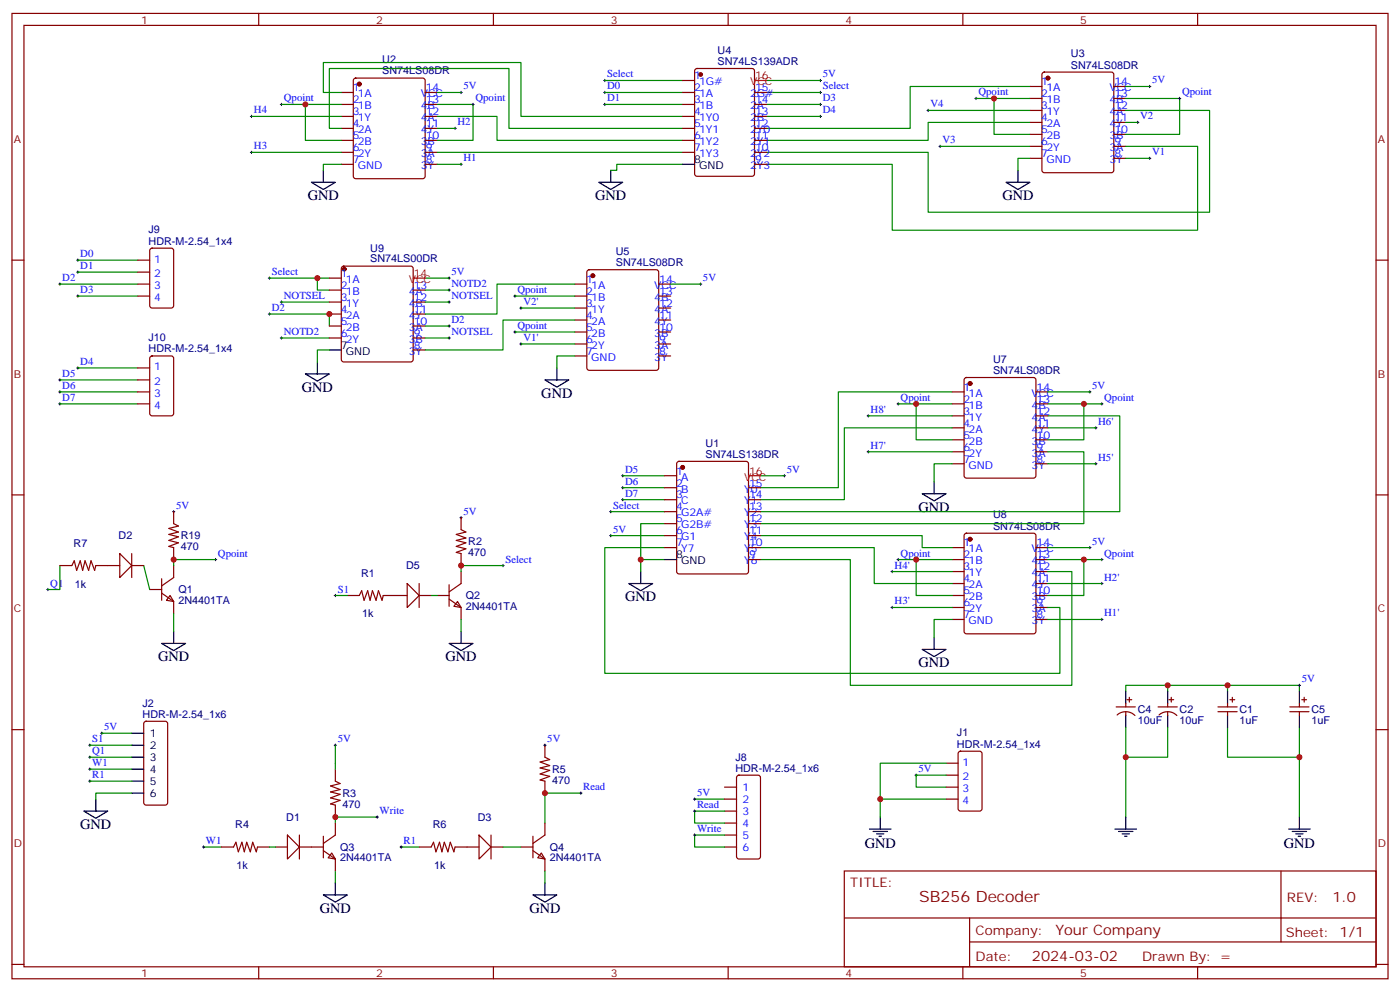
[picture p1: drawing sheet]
<svg xmlns="http://www.w3.org/2000/svg" width="412mm" height="292mm" viewBox="0 0 412 292" stroke-linecap="round" stroke-linejoin="round" font-family="sans-serif">
<g fill="none" stroke="#870000" stroke-width=".35">
<path d="M3.5 4h405.4v284.3h-405.4zM7.1 7.5h398.2v277.3h-398.2zM76.2 4v3.5M145.3 4v3.5M214.5 4v3.5M283.6 4v3.5M352.8 4v3.5M100.5 27.2h3.6M100.5 30.8h3.6M100.5 34.3h3.6M100.5 37.8h3.6M104.3 23.2l.5-.2h19.7l.5 .2 .2 .5v28.2l-.2 .5-.5 .2h-19.7l-.5-.2-.2-.5v-28.2z"/>
<path d="M125.2 27.2h3.6M125.2 30.8h3.6M125.2 34.3h3.6M125.2 37.8h3.6M201.1 27.2h3.5M201.1 30.8h3.5M201.1 34.3h3.5M201.1 37.8h3.5M201.1 23.7h3.5M204.8 20.4l.5-.2h16.2l.7 .4v30.6l-.4 .7h-16.5l-.6-.4-.1-30.6zM222.2 27.2h3.6M222.2 30.8h3.6"/>
<path d="M222.2 34.3h3.6M222.2 37.8h3.6M303.4 25.5h3.5M303.4 29h3.5M303.4 32.5h3.5M303.4 36.1h3.5M303.4 39.6h3.5M307.2 21.4l.4-.2h19.8l.5 .2 .2 .5v28.3l-.3 .5-.4 .2h-19.8l-.5-.3-.2-.4v-28.3zM328.1 25.5h3.5M328.1 29h3.5M328.1 32.5h3.5M328.1 36.1h3.5"/>
<path d="M328.1 39.6h3.5M100.5 41.3h3.6M100.5 44.9h3.6M100.5 48.4h3.6M125.2 41.3h3.6M125.2 44.9h3.6M125.2 48.4h3.6M201.1 41.3h3.5M201.1 44.9h3.5M222.2 41.3h3.6M222.2 44.9h3.6M222.2 48.4h3.6"/>
<path d="M303.4 43.1h3.5M303.4 46.6h3.5M328.1 43.1h3.5M328.1 46.6h3.5M3.5 76.6h3.6M40.6 76.6h3.5M44.3 73.3l.5-.2h5.6l.7 .4 .1 16.5-.5 .7h-5.9l-.6-.4-.1-16.5zM100.8 78.6l.4-.2h19.8l.5 .2 .2 .5v26.8l-.2 .5-.5 .2h-19.8l-.5-.2-.2-.5v-26.8zM173.1 79.7l.5-.3h19.7l.5 .3 .2 .5v28.2l-.2 .5-.5 .2h-19.7l-.5-.3-.2-.4v-28.2zM405.3 76.6h3.6M40.6 83.7h3.5M40.6 87.2h3.5"/>
<path d="M40.6 80.2h3.5M97 81.9h3.5M97 85.4h3.5M97 89h3.5M97 92.5h3.5M97 96h3.5M97 99.6h3.5M121.7 85.4h3.5M121.7 89h3.5M121.7 92.5h3.5M121.7 96h3.5M121.7 99.6h3.5"/>
<path d="M169.3 83.7h3.6M169.3 87.2h3.6M169.3 90.7h3.6M169.3 94.3h3.6M169.3 97.8h3.6M194 83.7h3.6M194 87.2h3.6M194 90.7h3.6M194 94.3h3.6M194 97.8h3.6M40.6 115.4h3.5M40.6 119h3.5"/>
<path d="M40.6 108.4h3.5M40.6 111.9h3.5M44.3 105.1l.5-.3h5.6l.7 .5 .1 16.5-.5 .6-5.9 .1-.6-.5-.1-16.4zM121.7 103.1h3.5M169.3 101.3h3.6M169.3 104.8h3.6M194 101.3h3.6M194 104.8h3.6M280.5 115.4h3.5M280.5 119h3.5M284.2 111.4l.5-.2h19.7l.5 .2 .3 .5v28.2l-.3 .5-.5 .2h-19.7l-.5-.2-.2-.5v-28.2zM305.2 115.4h3.5"/>
<path d="M305.2 119h3.5M199.6 136.1l.4-.2h19.8l.6 .4 .1 32-.5 .7-20 .1-.6-.5-.1-32zM280.5 122.5h3.5M280.5 126h3.5M280.5 129.5h3.5M280.5 133.1h3.5M280.5 136.6h3.5M305.2 122.5h3.5M305.2 126h3.5M305.2 129.5h3.5M305.2 133.1h3.5M305.2 136.6h3.5"/>
<path d="M3.5 145.8h3.6M51.2 150.7v3.5l1.4 .7-2.9 .7 2.9 1.1-2.9 .7 2.9 .7-2.9 1.1 2.9 .7-2.9 1 1.5 .4v3.5M135.8 152.5v3.5l1.4 .7-2.8 .7 2.8 1.1-2.8 .7 2.8 .7-2.8 1 2.8 .7-2.8 1.1 1.4 .4v3.5M195.8 140.1h3.5M195.8 143.7h3.5M195.8 147.2h3.5M195.8 150.7h3.5M195.8 154.2h3.5M195.8 157.8h3.5M220.5 143.7h3.5M220.5 147.2h3.5M220.5 150.7h3.5"/>
<path d="M220.5 154.2h3.5M220.5 157.8h3.5M284.2 157.3l.5-.2h19.7l.5 .2 .3 .5v28.2l-.3 .5-.5 .2h-19.7l-.5-.2-.2-.5v-28.2zM405.3 145.8h3.6M17.6 166.6h3.6l.7-1.4 .7 2.8 1-2.8 .7 2.8 .7-2.8 1.1 2.8 .7-2.8 1.1 2.8 .3-1.4h7.1M35.3 163.1l3.5 3.5-3.5 3.5zM38.8 166.6h3.5M38.8 163.1v7M44.1 173.6h3.5M47.6 174.7l3.6 2.5v3.5M47.6 170.5v6.3M50.1 175.4l1.1 1.8-2.2-.4z"/>
<path d="M51.2 166.6v3.5l-3.6 2.5M102.3 175.4h3.5l.7-1.4 .7 2.8 1.1-2.8 .7 2.8 .7-2.8 1.1 2.8 .7-2.8 1 2.8 .4-1.4h7M119.9 171.9l3.6 3.5-3.6 3.5zM123.5 175.4h3.5M123.5 171.9v7M128.8 175.4h3.5M132.3 176.5l3.5 2.4v3.6M132.3 172.2v6.4M134.8 177.2l1 1.7-2.1-.3zM135.8 168.3v3.6l-3.5 2.4M195.8 161.3h3.5M220.5 161.3h3.5"/>
<path d="M220.5 164.8h3.5M280.5 161.3h3.5M280.5 164.8h3.5M280.5 168.3h3.5M280.5 171.9h3.5M280.5 175.4h3.5M280.5 178.9h3.5M305.2 161.3h3.5M305.2 164.8h3.5M305.2 168.3h3.5M305.2 171.9h3.5M305.2 175.4h3.5"/>
<path d="M305.2 178.9h3.5M280.5 182.5h3.5M305.2 182.5h3.5M3.5 214.9h3.6M42.6 212.6l.4-.2h5.7l.6 .5 .1 23.5-.5 .7h-5.9l-.6-.4-.1-23.6zM160.5 219.5v3.5l1.4 .7-2.8 .7 2.8 1.1-2.8 .7 2.8 .7-2.8 1.1 2.8 .7-2.8 1 1.4 .4v3.5M328.8 208.2h5.6M329.1 210.6a3.8 3.8 0 0 1 5.2 .2M331.6 207.2v1M331.6 209.6v1.1M332 206.1h1.4M332.7 205.4v1.4"/>
<path d="M341.1 208.2h5.7M341.4 210.6a3.8 3.8 0 0 1 5.3 .2M344 207.2v1M344 209.6v1.1M344.3 206.1h1.4M345 205.4v1.4M358.8 208.2h5.6M358.8 209.6h5.6M361.6 207.2v1M361.6 209.6v1.1M362.3 206.1h1.4M363 205.4v1.4"/>
<path d="M379.9 208.2h5.7M379.9 209.6h5.7M382.8 207.2v1M382.8 209.6v1.1M383.5 206.1h1.4M384.2 205.4v1.4M405.3 214.9h3.6M98.8 226.6v3.5l1.4 .7-2.8 .7 2.8 1.1-2.8 .7 2.8 .7-2.8 1 2.8 .7-2.8 1.1 1.4 .3v3.6M213.4 231.8h3.6M213.4 235.4h3.6M213.4 238.9h3.6M217.2 228.5l.5-.2h5.6l.7 .4v23.6l-.4 .7h-5.9l-.7-.4v-23.6z"/>
<path d="M278.7 224.8h3.5M278.7 228.3h3.5M278.7 231.8h3.5M278.7 235.4h3.5M282.5 221.5l.4-.2h5.7l.6 .4 .1 16.5-.5 .6-5.9 .1-.6-.5-.1-16.4zM65.3 249.5h3.5l.7-1.4 .7 2.8 1.1-2.8 .7 2.8 .7-2.8 1 2.8 .7-2.8 1.1 2.8 .3-1.4h3.6M81.1 249.5h3.6M84.7 246l3.5 3.5-3.5 3.5zM88.2 249.5h7M88.2 246v7M95.2 250.5l3.6 2.5v3.5M95.2 246.3v6.4"/>
<path d="M97.7 251.2l1.1 1.8-2.1-.3zM98.8 242.4v3.6l-3.6 2.4M123.5 249.5h3.5l.7-1.4 .7 2.8 1.1-2.8 .7 2.8 .7-2.8 1 2.8 .7-2.8 1.1 2.8 .4-1.4h7M141.1 246l3.5 3.5-3.5 3.5zM144.6 249.5h3.6M144.6 246v7M153.5 249.5h3.5M157 250.5l3.5 2.5v3.5M157 246.3v6.4M159.5 251.2l1 1.8-2.1-.3zM160.5 242.4v3.6l-3.5 2.4M213.4 249.5h3.6"/>
<path d="M213.4 242.4h3.6M213.4 246h3.6M248.7 256.5h156.6v28.3h-156.6zM377.3 256.6v20.8M248.7 270.4h156.5M285.6 277.4h119.6M285.6 270.4v14.1M3.5 284.1h3.6M76.2 284.8v3.5M145.3 284.8v3.5M214.5 284.8v3.5M283.6 284.8v3.5"/>
<path d="M352.8 284.8v3.5M405.3 284.1h3.6"/>
</g>
<g fill="#870000" stroke="#870000" stroke-width=".35">
<circle cx="105.8" cy="24.8" r=".53"/>
<circle cx="308.7" cy="23" r=".53"/>
<circle cx="174.6" cy="81.2" r=".53"/>
<circle cx="285.7" cy="113" r=".53"/>
<circle cx="285.7" cy="158.8" r=".53"/>
<circle cx="101.4" cy="79.3" r=".53"/>
<circle cx="206.4" cy="21.9" r=".53"/>
<circle cx="201.1" cy="137.7" r=".53"/>
</g>
<g fill="none" stroke="#000" stroke-width=".29">
<path d="M73.7 34.3h.7M74.1 33.9v.7M82.5 30.8h.8M82.9 30.4v.7M133.7 37.8h.7M134.1 37.5v.7M135.5 27.2h.7M135.8 26.9v.7M139 30.8h.7M139.3 30.4v.7M177.8 23.7h.7M177.8 27.2h.7"/>
<path d="M177.8 30.8h.7M178.2 23.4v.7M178.2 26.9v.7M178.2 30.4v.7M241.3 23.7h.7M241.3 27.2h.7M241.3 30.8h.7M241.3 34.3h.7M241.7 23.4v.7M241.7 26.9v.7M241.7 30.4v.7M241.7 33.9v.7"/>
<path d="M273 32.5h.8M273.4 32.2v.7M287.2 29h.7M287.5 28.6v.8M334.8 36.1h.7M335.1 35.7v.7M338.3 25.5h.7M338.7 25.1v.7M347.1 29h.7M347.5 28.6v.8M73.7 44.9h.7M74.1 44.5v.7"/>
<path d="M135.5 48.4h.7M135.8 48v.8M276.6 43.1h.7M276.9 42.8v.7M338.3 46.6h.7M338.7 46.3v.7M22.6 76.6h.7M22.9 76.3v.7M22.9 79.8v.7M17.3 83.7h.7M17.6 83.3v.7M22.6 80.2h.7"/>
<path d="M22.6 87.2h.7M22.9 86.9v.7M79 92.5h.7M79 81.9h.7M79.4 81.6v.7M79.4 92.1v.8M82.5 99.6h.8M82.5 89h.8M82.9 88.6v.7M82.9 99.2v.7M131.9 81.9h.7M131.9 99.6h.7"/>
<path d="M131.9 85.4h.7M131.9 96h.7M131.9 89h.7M132.3 81.6v.7M132.3 85.1v.7M132.3 88.6v.7M132.3 95.7v.7M132.3 99.2v.7M151.3 87.2h.7M151.3 97.8h.7M151.7 86.9v.7M151.7 97.4v.7"/>
<path d="M153.1 90.7h.7M153.5 90.4v.7M206 83.7h.7M206.4 83.3v.7M17.3 111.9h.7M17.3 115.4h.7M17.3 119h.7M17.6 111.5v.8M17.6 115.1v.7M17.6 118.6v.7M22.6 108.4h.7M22.9 108v.7"/>
<path d="M153.1 101.3h.7M153.5 101v.7M264.2 119h.7M264.6 118.6v.7M320.7 115.4h.7M321 115.1v.7M324.2 119h.7M324.6 118.6v.7M183.4 139.8v.7M231.1 139.8v.7M255.4 122.5h.7M255.4 133.1h.7"/>
<path d="M255.8 122.1v.7M255.8 132.7v.7M322.4 126h.7M322.4 136.6h.7M322.8 125.7v.7M322.8 136.2v.7M50.8 150.7h.7M51.2 150.4v.7M135.5 152.5h.7M135.8 152.1v.7M179.6 150.7h.7M179.6 157.8h.7"/>
<path d="M179.9 150.4v.7M179.9 157.4v.7M183.1 140.1h.7M183.1 143.7h.7M183.1 147.2h.7M183.4 143.3v.7M183.4 146.8v.7M230.7 140.1h.7M13.8 173.6h.7M14.1 173.3v.7M63.1 164.8h.8M63.5 164.5v.7"/>
<path d="M98.4 175.4h.7M98.8 175v.8M147.8 166.6h.7M148.2 166.2v.7M262.5 168.3h.7M262.5 178.9h.7M262.8 168v.7M262.8 178.6v.7M264.2 164.8h.7M264.6 164.5v.7M320.7 161.3h.7M321 160.9v.7"/>
<path d="M324.2 164.8h.7M324.2 171.9h.7M324.6 164.5v.7M324.6 171.5v.7M324.2 182.5h.7M324.6 182.1v.7M26.1 219.5h.7M26.5 219.1v.8M29.6 216h.7M30 215.6v.7M98.4 219.5h.7M98.8 219.1v.8"/>
<path d="M160.2 219.5h.7M160.5 219.1v.8M382.4 201.9h.7M382.8 201.5v.7M26.1 223h.7M26.1 226.6h.7M26.1 230.1h.7M26.5 222.7v.7M26.5 226.2v.7M26.5 229.7v.7M170.7 233.6h.7M171.1 233.3v.7"/>
<path d="M204.3 235.4h.7M204.3 238.9h.7M204.6 235v.7M204.6 238.5v.8M269.5 228.3h.7M269.9 228v.7M59.6 249.5h.7M60 249.1v.7M110.8 240.7h.7M111.1 240.3v.7M117.8 249.5h.7M118.2 249.1v.7"/>
<path d="M204.3 246h.7M204.6 245.6v.7"/>
</g>
<g fill="none" stroke="#008700" stroke-width=".35">
<path d="M74.1 34.3h26.4M82.9 30.8h17.6M90 30.8v10.5h10.5M100.5 27.2h-5.3v-8.8h58.3v15.9h47.6M100.5 37.8h-3.5v-17.6h52.9v17.6h51.2M128.8 30.8h10.5v10.5h-10.5M128.8 34.3h17.6v7h54.7M128.8 27.2h7M128.8 37.8h5.3M178.2 23.7h22.9M178.2 27.2h22.9M178.2 30.8h22.9"/>
<path d="M225.8 23.7h15.9M225.8 27.2h15.9M225.8 30.8h15.9M225.8 34.3h15.9M273.4 32.5h30M287.5 29h15.9M292.8 29v10.6h10.6M303.4 25.5h-35.3v12.3h-42.3M303.4 36.1h-30v5.2h-47.6M331.6 29h15.9v10.6h-15.9M331.6 32.5h24.7v30h-82.9v-17.6h-47.6M331.6 25.5h7.1"/>
<path d="M331.6 36.1h3.5M74.1 44.9h26.4M100.5 48.4h-5.3v1.8M128.8 44.9h72.3M128.8 48.4h7M201.1 48.4h-19.4v1.8h-1.8M276.9 43.1h26.5M303.4 46.6h-3.5v3.6M331.6 43.1h21.2v24.7h-90v-19.4h-37M331.6 46.6h7.1M22.9 76.6h17.7M17.6 83.7h23"/>
<path d="M22.9 87.2h17.7M22.9 80.2h17.7M79.4 92.5h17.6v3.5M79.4 81.9h14.1M82.9 89h14.1M82.9 99.6h14.1M97 81.9h-3.5v3.5h3.5M125.2 81.9h7.1M125.2 89h7.1M125.2 99.6h7.1M125.2 96h7.1M125.2 85.4h7.1"/>
<path d="M151.7 87.2h17.6M151.7 97.8h17.6M153.5 90.7h15.8M169.3 83.7h-22.9v8.8h-21.2M169.3 94.3h-21.1v8.8h-23M197.6 83.7h8.8M17.6 115.4h23M17.6 119h23M17.6 111.9h23M22.9 108.4h17.7M97 103.1h-3.5v3.5M153.5 101.3h15.8"/>
<path d="M169.3 104.8h-5.3v3.6M264.6 119h15.9M269.9 119v10.5h10.6M280.5 115.4h-33.6v28.3h-22.9M308.7 115.4h12.3M308.7 119h15.9M319.3 119v10.5h-10.6M255.8 122.5h24.7M255.8 133.1h24.7M280.5 136.6h-5.3v5.3M280.5 126h-31.8v21.2h-24.7M308.7 122.5h21.1v28.2h-105.8"/>
<path d="M308.7 133.1h10.6v21.1h-95.3M308.7 126h14.1M308.7 136.6h14.1M179.9 157.8h15.9M179.9 150.7h15.9M183.4 140.1h12.4M183.4 143.7h12.4M183.4 147.2h12.4M195.8 154.2h-7.1v10.6M224 157.8h47.6v3.5h8.9M224 140.1h7.1M17.6 166.6v7h-3.5"/>
<path d="M42.3 166.6l1.8 7M63.5 164.8h-12.3v1.8M98.8 175.4h3.5M127 175.4h1.8M148.2 166.6h-12.4v1.7M195.8 164.8h-7.1v3.5M195.8 161.3h-17.6v37h134v-19.4h-3.5M224 161.3h33.5v10.6h23M224 164.8h26.5v37.1h65.2v-33.6h-7M262.8 168.3h17.7M262.8 178.9h17.7M264.6 164.8h15.9"/>
<path d="M269.9 164.8v10.6h10.6M308.7 161.3h12.3M308.7 164.8h15.9M308.7 171.9h15.9M319.3 164.8v10.6h-10.6M51.2 180.7v5.3M135.8 182.5v3.5M280.5 182.5h-5.3v5.2M308.7 182.5h15.9M26.5 219.5h12.3M30 216h8.8M98.8 219.5v7.1"/>
<path d="M331.6 214.2v26.5M344 201.9h-12.4v1.7M344 214.2v8.8h-12.4M361.6 201.9h-17.6v1.7M361.6 203.6v-1.7h21.2v1.7M361.6 214.2v8.8h21.2v-8.8M26.5 223h12.3M26.5 226.6h12.3M26.5 230.1h12.3M38.8 233.6h-10.6v1.8M171.1 233.6h-10.6v8.8M204.6 235.4h8.8"/>
<path d="M213.4 238.9h-8.8v3.5h8.8M278.7 228.3h-8.8v3.5h8.8M278.7 235.4h-19.4v5.3M278.7 224.8h-19.4v10.6M382.8 223v17.7M60 249.5h5.3M79.4 249.5h1.7M98.8 256.5v3.6M111.1 240.7h-12.3v1.7M118.2 249.5h5.3M148.2 249.5h5.3M160.5 256.5v3.6"/>
<path d="M213.4 246h-8.8v3.5h8.8"/>
</g>
<g fill="none" stroke="#000" stroke-width=".35">
<path d="M91.7 53.7h7.1l-3.6 2.1zM95.2 50.2v3.5M176.4 53.7h7l-3.5 2.1zM179.9 50.2v3.5M201.1 48.4h3.5M296.3 53.7h7.1l-3.5 2.1zM299.9 50.2v3.5M90 110.1h7l-3.5 2.2zM93.5 106.6v3.5M97 103.1h3.5M160.5 111.9h7.1l-3.6 2.1zM164 108.4v3.5"/>
<path d="M271.6 145.4h7.1l-3.5 2.1zM275.2 141.9v3.5M185.2 171.9h7.1l-3.6 2.1zM188.7 168.3v3.6M195.8 164.8h3.5M47.6 189.5h7.1l-3.5 2.1zM51.2 186v3.5M132.3 189.5h7l-3.5 2.1zM135.8 186v3.5M271.6 191.3h7.1l-3.5 2.1zM275.2 187.7v3.6M38.8 216h3.5"/>
<path d="M38.8 219.5h3.5M331.6 203.6v3.6M331.6 210.7v3.5M344 203.6v3.6M344 210.7v3.5M361.6 203.6v3.6M361.6 210.7v3.5M382.8 203.6v3.6M382.8 210.7v3.5M24.7 238.9h7l-3.5 2.1zM28.2 235.4v3.5M38.8 223h3.5"/>
<path d="M38.8 226.6h3.5M38.8 230.1h3.5M38.8 233.6h3.5M256.1 244.2h6.4M257.2 244.9h4.2M258.2 245.6h2.1M258.9 246.3h.7M259.3 240.7v3.5M328.4 244.2h6.4M329.5 244.9h4.2M330.6 245.6h2.1M331.3 246.3h.7"/>
<path d="M331.6 240.7v3.5M379.6 244.2h6.3M380.6 244.9h4.3M381.7 245.6h2.1M382.4 246.3h.7M382.8 240.7v3.5M95.2 263.6h7.1l-3.5 2.1zM98.8 260.1v3.5M157 263.6h7l-3.5 2.1zM160.5 260.1v3.5"/>
</g>
<path d="M222.2 23.7h3.6M121.7 81.9h3.5M220.5 140.1h3.5" fill="none" stroke="#f00" stroke-width=".35"/>
<g fill="#c00">
<circle cx="90" cy="30.8" r=".88"/>
<circle cx="292.8" cy="29" r=".88"/>
<circle cx="188.7" cy="164.8" r=".88"/>
<circle cx="269.9" cy="119" r=".88"/>
<circle cx="319.3" cy="119" r=".88"/>
<circle cx="269.9" cy="164.8" r=".88"/>
<circle cx="319.3" cy="164.8" r=".88"/>
<circle cx="93.5" cy="81.9" r=".88"/>
<circle cx="51.2" cy="164.8" r=".88"/>
<circle cx="135.8" cy="166.6" r=".88"/>
<circle cx="98.8" cy="240.7" r=".88"/>
<circle cx="344" cy="201.9" r=".88"/>
<circle cx="361.6" cy="201.9" r=".88"/>
<circle cx="382.8" cy="223" r=".88"/>
<circle cx="331.6" cy="223" r=".88"/>
<circle cx="259.3" cy="235.4" r=".88"/>
<circle cx="97" cy="92.5" r=".88"/>
<circle cx="160.5" cy="233.6" r=".88"/>
</g>
<text font-size="4.6" fill="#800" x="270.8" y="265.6">SB256 Decoder</text>
<g font-size="4.2">
<text x="90.7" y="59">GND</text>
<text x="175.3" y="59">GND</text>
<text x="295.3" y="59">GND</text>
<text x="88.9" y="115.4">GND</text>
<text x="159.5" y="117.2">GND</text>
<text x="270.6" y="150.7">GND</text>
<text x="184.1" y="177.2">GND</text>
<text x="46.6" y="194.8">GND</text>
<text x="131.2" y="194.8">GND</text>
<text x="270.6" y="196.6">GND</text>
<text x="23.6" y="244.2">GND</text>
<text x="254.7" y="249.8">GND</text>
<text x="378.2" y="249.8">GND</text>
<text x="94.2" y="268.9">GND</text>
<text x="155.9" y="268.9">GND</text>
</g>
<g font-size="4.2" fill="#800">
<text x="392.5" y="265.8">1.0</text>
<text x="310.9" y="275.4">Your Company</text>
<text x="304" y="283.2">2024-03-02</text>
</g>
<g font-size="3.9" fill="#800">
<text x="250.5" y="261.1">TITLE:</text>
<text x="379.1" y="265.8">REV:</text>
<text x="287.4" y="275.3">Company:</text>
<text x="378.7" y="275.9">Sheet: 1/1</text>
<text x="287.4" y="283">Date:</text>
<text x="336.4" y="283.1">Drawn By: =</text>
</g>
<g font-size="3.2" fill="#800">
<text x="41.6" y="6.9">1</text>
<text x="110.8" y="6.9">2</text>
<text x="179.9" y="6.9">3</text>
<text x="249.1" y="6.9">4</text>
<text x="318.2" y="6.9">5</text>
<text x="4.1" y="42.1">A</text>
<text x="405.9" y="42.1">A</text>
<text x="4.1" y="111.2">B</text>
<text x="405.9" y="111.2">B</text>
<text x="4.1" y="180.3">C</text>
<text x="405.9" y="180.3">C</text>
<text x="4.1" y="249.5">D</text>
<text x="405.9" y="249.5">D</text>
<text x="41.6" y="287.8">1</text>
<text x="110.8" y="287.8">2</text>
<text x="179.9" y="287.8">3</text>
<text x="249.1" y="287.8">4</text>
<text x="318.2" y="287.8">5</text>
</g>
<g font-size="3.2" fill="#000080">
<text x="211.4" y="15.9">U4</text>
<text x="315.5" y="16.9">U3</text>
<text x="112.6" y="21.9">SN74LS08DR</text>
<text x="112.6" y="18.7">U2</text>
<text x="211.4" y="19.1">SN74LS139ADR</text>
<text x="315.5" y="20.2">SN74LS08DR</text>
<text x="43.8" y="68.8">J9</text>
<text x="43.8" y="72">HDR-M-2.54_1x4</text>
<text x="109.1" y="77.2">SN74LS00DR</text>
<text x="109.1" y="74.1">U9</text>
<text x="181.4" y="75.1">U5</text>
<text x="181.4" y="78.4">SN74LS08DR</text>
<text x="43.8" y="100.5">J10</text>
<text x="43.8" y="103.8">HDR-M-2.54_1x4</text>
<text x="292.5" y="106.9">U7</text>
<text x="292.5" y="110.1">SN74LS08DR</text>
<text x="207.9" y="131.7">U1</text>
<text x="207.9" y="134.8">SN74LS138DR</text>
<text x="292.5" y="156">SN74LS08DR</text>
<text x="292.5" y="152.7">U8</text>
<text x="21.7" y="161.1">R7</text>
<text x="34.9" y="158.8">D2</text>
<text x="53.3" y="158.9">R19</text>
<text x="137.9" y="160.7">R2</text>
<text x="53.3" y="162.1">470</text>
<text x="119.6" y="167.6">D5</text>
<text x="137.9" y="163.8">470</text>
<text x="22" y="173">1k</text>
<text x="106.3" y="169.9">R1</text>
<text x="52.6" y="177.9">2N4401TA</text>
<text x="52.6" y="174.7">Q1</text>
<text x="137.2" y="179.6">2N4401TA</text>
<text x="137.2" y="176.5">Q2</text>
<text x="106.7" y="181.9">1k</text>
<text x="42" y="208.2">J2</text>
<text x="335.1" y="210">C4</text>
<text x="347.5" y="210">C2</text>
<text x="42" y="211.4">HDR-M-2.54_1x6</text>
<text x="335.1" y="213.1">10uF</text>
<text x="347.5" y="213.1">10uF</text>
<text x="365.1" y="213.2">1uF</text>
<text x="365.1" y="210.1">C1</text>
<text x="386.3" y="213.2">1uF</text>
<text x="386.3" y="210.1">C5</text>
<text x="281.9" y="220.2">HDR-M-2.54_1x4</text>
<text x="281.9" y="216.9">J1</text>
<text x="162.6" y="227.7">R5</text>
<text x="216.6" y="227.3">HDR-M-2.54_1x6</text>
<text x="216.6" y="224.1">J8</text>
<text x="162.6" y="230.9">470</text>
<text x="100.9" y="237.9">470</text>
<text x="100.9" y="234.7">R3</text>
<text x="69.3" y="244">R4</text>
<text x="84.3" y="241.7">D1</text>
<text x="127.5" y="244">R6</text>
<text x="140.8" y="241.7">D3</text>
<text x="100.2" y="250.5">Q3</text>
<text x="161.9" y="250.5">Q4</text>
<text x="69.7" y="256">1k</text>
<text x="100.2" y="253.7">2N4401TA</text>
<text x="127.9" y="256">1k</text>
<text x="161.9" y="253.7">2N4401TA</text>
</g>
<g font-size="3.2" fill="#00f">
<text x="178.9" y="22.8">Select</text>
<text x="204.4" y="23.4">1</text>
<text x="242.4" y="22.8">5V</text>
<text x="83.6" y="29.9">Qpoint</text>
<text x="103.9" y="26.9">1</text>
<text x="105.4" y="28.6">1A</text>
<text x="123.9" y="28.6">VCC</text>
<text x="125.4" y="26.9">14</text>
<text x="136.5" y="26.4">5V</text>
<text x="140.1" y="29.9">Qpoint</text>
<text x="178.9" y="26.4">D0</text>
<text x="178.9" y="29.9">D1</text>
<text x="204.4" y="26.9">2</text>
<text x="205.9" y="25.1">1G#</text>
<text x="205.9" y="28.6">1A</text>
<text x="220.9" y="28.6">2G#</text>
<text x="222.4" y="26.9">15</text>
<text x="242.4" y="26.4">Select</text>
<text x="242.4" y="29.9">D3</text>
<text x="288.2" y="28.1">Qpoint</text>
<text x="306.7" y="25.1">1</text>
<text x="306.7" y="28.6">2</text>
<text x="308.2" y="26.9">1A</text>
<text x="326.8" y="26.9">VCC</text>
<text x="328.3" y="28.6">13</text>
<text x="328.3" y="25.1">14</text>
<text x="339.4" y="24.6">5V</text>
<text x="348.2" y="28.1">Qpoint</text>
<text x="74.8" y="33.4">H4</text>
<text x="103.9" y="30.4">2</text>
<text x="103.9" y="33.9">3</text>
<text x="105.4" y="32.2">1B</text>
<text x="105.4" y="35.7">1Y</text>
<text x="123.9" y="35.7">4A</text>
<text x="123.9" y="32.2">4B</text>
<text x="125.4" y="33.9">12</text>
<text x="125.4" y="30.4">13</text>
<text x="204.4" y="30.4">3</text>
<text x="204.4" y="33.9">4</text>
<text x="205.9" y="32.2">1B</text>
<text x="205.9" y="35.7">1Y0</text>
<text x="220.9" y="35.7">2B</text>
<text x="220.9" y="32.2">2A</text>
<text x="222.4" y="33.9">13</text>
<text x="222.4" y="30.4">14</text>
<text x="242.4" y="33.4">D4</text>
<text x="274.1" y="31.6">V4</text>
<text x="306.7" y="32.2">3</text>
<text x="306.7" y="35.7">4</text>
<text x="308.2" y="30.4">1B</text>
<text x="308.2" y="33.9">1Y</text>
<text x="326.8" y="33.9">4A</text>
<text x="326.8" y="30.4">4B</text>
<text x="328.3" y="35.7">11</text>
<text x="328.3" y="32.2">12</text>
<text x="335.8" y="35.2">V2</text>
<text x="103.9" y="37.5">4</text>
<text x="103.9" y="41">5</text>
<text x="105.4" y="39.2">2A</text>
<text x="123.9" y="39.2">4Y</text>
<text x="125.4" y="41">10</text>
<text x="125.4" y="37.5">11</text>
<text x="134.8" y="36.9">H2</text>
<text x="204.4" y="37.5">5</text>
<text x="204.4" y="41">6</text>
<text x="205.9" y="39.2">1Y1</text>
<text x="220.9" y="39.2">2Y0</text>
<text x="222.4" y="41">11</text>
<text x="222.4" y="37.5">12</text>
<text x="306.7" y="39.2">5</text>
<text x="308.2" y="37.5">2A</text>
<text x="308.2" y="41">2B</text>
<text x="326.8" y="41">3B</text>
<text x="326.8" y="37.5">4Y</text>
<text x="328.3" y="39.2">10</text>
<text x="74.8" y="44">H3</text>
<text x="103.9" y="44.5">6</text>
<text x="105.4" y="42.8">2B</text>
<text x="105.4" y="46.3">2Y</text>
<text x="123.9" y="46.3">3A</text>
<text x="123.9" y="42.8">3B</text>
<text x="125.4" y="44.5">9</text>
<text x="136.5" y="47.5">H1</text>
<text x="204.4" y="44.5">7</text>
<text x="205.9" y="42.8">1Y2</text>
<text x="205.9" y="46.3">1Y3</text>
<text x="220.9" y="46.3">2Y2</text>
<text x="220.9" y="42.8">2Y1</text>
<text x="222.4" y="44.5">10</text>
<text x="277.6" y="42.2">V3</text>
<text x="306.7" y="42.8">6</text>
<text x="306.7" y="46.3">7</text>
<text x="308.2" y="44.5">2Y</text>
<text x="326.8" y="44.5">3A</text>
<text x="328.3" y="46.3">8</text>
<text x="328.3" y="42.8">9</text>
<text x="339.4" y="45.8">V1</text>
<text x="103.9" y="48">7</text>
<text x="105.4" y="49.8">GND</text>
<text x="123.9" y="49.8">3Y</text>
<text x="125.4" y="48">8</text>
<text x="220.9" y="49.8">2Y3</text>
<text x="222.4" y="48">9</text>
<text x="308.2" y="48">GND</text>
<text x="326.8" y="48">3Y</text>
<text x="23.6" y="75.7">D0</text>
<text x="45.4" y="77.3">1</text>
<text x="18.3" y="82.8">D2</text>
<text x="23.6" y="79.3">D1</text>
<text x="45.4" y="81.6">2</text>
<text x="80.1" y="81">Select</text>
<text x="100.4" y="81.6">1</text>
<text x="101.8" y="83.3">1A</text>
<text x="133" y="81">5V</text>
<text x="172.7" y="83.3">1</text>
<text x="194.2" y="83.3">14</text>
<text x="207.1" y="82.8">5V</text>
<text x="23.6" y="86.3">D3</text>
<text x="45.4" y="85.1">3</text>
<text x="45.4" y="88.6">4</text>
<text x="83.6" y="88.1">NOTSEL</text>
<text x="100.4" y="85.1">2</text>
<text x="100.4" y="88.6">3</text>
<text x="101.8" y="86.9">1B</text>
<text x="120.4" y="86.9">4A</text>
<text x="121.9" y="88.6">12</text>
<text x="121.9" y="85.1">13</text>
<text x="133" y="84.6">NOTD2</text>
<text x="133" y="88.1">NOTSEL</text>
<text x="152.4" y="86.3">Qpoint</text>
<text x="154.2" y="89.9">V2'</text>
<text x="172.7" y="86.9">2</text>
<text x="174.2" y="85.1">1A</text>
<text x="174.2" y="88.6">1B</text>
<text x="192.7" y="88.6">4B</text>
<text x="192.7" y="85.1">VCC</text>
<text x="194.2" y="86.9">13</text>
<text x="80.1" y="91.6">D2</text>
<text x="100.4" y="92.1">4</text>
<text x="100.4" y="95.7">5</text>
<text x="101.8" y="90.4">1Y</text>
<text x="101.8" y="93.9">2A</text>
<text x="120.4" y="93.9">4Y</text>
<text x="120.4" y="90.4">4B</text>
<text x="121.9" y="95.7">10</text>
<text x="121.9" y="92.1">11</text>
<text x="133" y="95.1">D2</text>
<text x="172.7" y="90.4">3</text>
<text x="172.7" y="93.9">4</text>
<text x="174.2" y="92.1">1Y</text>
<text x="174.2" y="95.7">2A</text>
<text x="192.7" y="95.7">4Y</text>
<text x="192.7" y="92.1">4A</text>
<text x="194.2" y="93.9">11</text>
<text x="194.2" y="90.4">12</text>
<text x="83.6" y="98.7">NOTD2</text>
<text x="100.4" y="99.2">6</text>
<text x="101.8" y="97.4">2B</text>
<text x="101.8" y="101">2Y</text>
<text x="120.4" y="101">3B</text>
<text x="120.4" y="97.4">3A</text>
<text x="121.9" y="99.2">9</text>
<text x="133" y="98.7">NOTSEL</text>
<text x="152.4" y="96.9">Qpoint</text>
<text x="154.2" y="100.4">V1'</text>
<text x="172.7" y="97.4">5</text>
<text x="172.7" y="101">6</text>
<text x="174.2" y="99.2">2B</text>
<text x="192.7" y="99.2">3B</text>
<text x="194.2" y="101">9</text>
<text x="194.2" y="97.4">10</text>
<text x="23.6" y="107.5">D4</text>
<text x="120.4" y="104.5">3Y</text>
<text x="121.9" y="102.7">8</text>
<text x="172.7" y="104.5">7</text>
<text x="174.2" y="102.7">2Y</text>
<text x="174.2" y="106.3">GND</text>
<text x="192.7" y="106.3">3Y</text>
<text x="192.7" y="102.7">3A</text>
<text x="194.2" y="104.5">8</text>
<text x="18.3" y="111">D5</text>
<text x="45.4" y="109.1">1</text>
<text x="45.4" y="113.3">2</text>
<text x="18.3" y="114.5">D6</text>
<text x="18.3" y="118.1">D7</text>
<text x="45.4" y="116.8">3</text>
<text x="265.3" y="118.1">Qpoint</text>
<text x="283.8" y="115.1">1</text>
<text x="283.8" y="118.6">2</text>
<text x="285.3" y="116.8">1A</text>
<text x="303.8" y="116.8">VCC</text>
<text x="305.3" y="118.6">13</text>
<text x="305.3" y="115.1">14</text>
<text x="321.7" y="114.5">5V</text>
<text x="325.3" y="118.1">Qpoint</text>
<text x="45.4" y="120.4">4</text>
<text x="256.5" y="121.6">H8'</text>
<text x="283.8" y="122.1">3</text>
<text x="283.8" y="125.7">4</text>
<text x="285.3" y="120.4">1B</text>
<text x="285.3" y="123.9">1Y</text>
<text x="303.8" y="123.9">4A</text>
<text x="303.8" y="120.4">4B</text>
<text x="305.3" y="125.7">11</text>
<text x="305.3" y="122.1">12</text>
<text x="323.5" y="125.1">H6'</text>
<text x="283.8" y="129.2">5</text>
<text x="285.3" y="127.4">2A</text>
<text x="285.3" y="131">2B</text>
<text x="303.8" y="131">3B</text>
<text x="303.8" y="127.4">4Y</text>
<text x="305.3" y="129.2">10</text>
<text x="256.5" y="132.2">H7'</text>
<text x="283.8" y="132.7">6</text>
<text x="283.8" y="136.2">7</text>
<text x="285.3" y="134.5">2Y</text>
<text x="303.8" y="134.5">3A</text>
<text x="305.3" y="136.2">8</text>
<text x="305.3" y="132.7">9</text>
<text x="323.5" y="135.7">H5'</text>
<text x="184.1" y="139.2">D5</text>
<text x="184.1" y="142.8">D6</text>
<text x="199.1" y="139.8">1</text>
<text x="199.1" y="143.3">2</text>
<text x="200.6" y="141.5">A</text>
<text x="220.7" y="143.3">15</text>
<text x="231.8" y="139.2">5V</text>
<text x="285.3" y="138">GND</text>
<text x="303.8" y="138">3Y</text>
<text x="51.9" y="149.8">5V</text>
<text x="180.6" y="149.8">Select</text>
<text x="184.1" y="146.3">D7</text>
<text x="199.1" y="146.8">3</text>
<text x="200.6" y="145.1">B</text>
<text x="200.6" y="148.6">C</text>
<text x="219.2" y="148.6">Y1</text>
<text x="219.2" y="145.1">Y0</text>
<text x="220.7" y="146.8">14</text>
<text x="136.5" y="151.6">5V</text>
<text x="199.1" y="150.4">4</text>
<text x="199.1" y="153.9">5</text>
<text x="200.6" y="152.1">G2A#</text>
<text x="200.6" y="155.6">G2B#</text>
<text x="219.2" y="155.6">Y3</text>
<text x="219.2" y="152.1">Y2</text>
<text x="220.7" y="153.9">12</text>
<text x="220.7" y="150.4">13</text>
<text x="180.6" y="156.9">5V</text>
<text x="199.1" y="157.4">6</text>
<text x="199.1" y="160.9">7</text>
<text x="200.6" y="159.2">G1</text>
<text x="219.2" y="159.2">Y4</text>
<text x="220.7" y="160.9">10</text>
<text x="220.7" y="157.4">11</text>
<text x="283.8" y="160.9">1</text>
<text x="305.3" y="160.9">14</text>
<text x="321.7" y="160.4">5V</text>
<text x="64.2" y="163.9">Qpoint</text>
<text x="148.9" y="165.7">Select</text>
<text x="200.6" y="162.7">Y7</text>
<text x="219.2" y="166.2">Y6</text>
<text x="219.2" y="162.7">Y5</text>
<text x="220.7" y="164.5">9</text>
<text x="263.5" y="167.5">H4'</text>
<text x="265.3" y="163.9">Qpoint</text>
<text x="283.8" y="164.5">2</text>
<text x="283.8" y="168">3</text>
<text x="285.3" y="162.7">1A</text>
<text x="285.3" y="166.2">1B</text>
<text x="303.8" y="166.2">4B</text>
<text x="303.8" y="162.7">VCC</text>
<text x="305.3" y="168">12</text>
<text x="305.3" y="164.5">13</text>
<text x="325.3" y="163.9">Qpoint</text>
<text x="14.8" y="172.8">Q1</text>
<text x="283.8" y="171.5">4</text>
<text x="285.3" y="169.8">1Y</text>
<text x="285.3" y="173.3">2A</text>
<text x="303.8" y="173.3">4Y</text>
<text x="303.8" y="169.8">4A</text>
<text x="305.3" y="171.5">11</text>
<text x="325.3" y="171">H2'</text>
<text x="99.5" y="174.5">S1</text>
<text x="263.5" y="178">H3'</text>
<text x="283.8" y="175">5</text>
<text x="283.8" y="178.6">6</text>
<text x="285.3" y="176.8">2B</text>
<text x="303.8" y="176.8">3B</text>
<text x="305.3" y="178.6">9</text>
<text x="305.3" y="175">10</text>
<text x="283.8" y="182.1">7</text>
<text x="285.3" y="180.3">2Y</text>
<text x="285.3" y="183.9">GND</text>
<text x="303.8" y="183.9">3Y</text>
<text x="303.8" y="180.3">3A</text>
<text x="305.3" y="182.1">8</text>
<text x="325.3" y="181.6">H1'</text>
<text x="383.5" y="201">5V</text>
<text x="30.7" y="215.1">5V</text>
<text x="27.2" y="218.6">S1</text>
<text x="99.5" y="218.6">5V</text>
<text x="161.2" y="218.6">5V</text>
<text x="27.2" y="222.1">Q1</text>
<text x="27.2" y="225.7">W1</text>
<text x="270.6" y="227.4">5V</text>
<text x="283.5" y="225.5">1</text>
<text x="27.2" y="229.2">R1</text>
<text x="171.8" y="232.7">Read</text>
<text x="218.7" y="232.9">1</text>
<text x="283.5" y="229.7">2</text>
<text x="283.5" y="233.3">3</text>
<text x="111.8" y="239.8">Write</text>
<text x="205.3" y="234.5">5V</text>
<text x="205.3" y="238">Read</text>
<text x="218.7" y="236.4">2</text>
<text x="218.7" y="240">3</text>
<text x="283.5" y="236.8">4</text>
<text x="205.3" y="245.1">Write</text>
<text x="218.7" y="243.5">4</text>
<text x="60.7" y="248.6">W1</text>
<text x="118.9" y="248.6">R1</text>
<text x="218.7" y="247">5</text>
<text x="218.7" y="250.5">6</text>
</g>
<g font-size="3.2" fill="#f00">
<text x="222.4" y="23.4">16</text>
<text x="220.9" y="25.1">VCC</text>
<text x="120.4" y="83.3">VCC</text>
<text x="121.9" y="81.6">14</text>
<text x="219.2" y="141.5">VCC</text>
<text x="220.7" y="139.8">16</text>
</g>
<g font-size="3.2">
<text x="204.4" y="48">8</text>
<text x="205.9" y="49.8">GND</text>
<text x="100.4" y="102.7">7</text>
<text x="101.8" y="104.5">GND</text>
<text x="199.1" y="164.5">8</text>
<text x="200.6" y="166.2">GND</text>
<text x="44.1" y="217">1</text>
<text x="44.1" y="220.6">2</text>
<text x="44.1" y="224.1">3</text>
<text x="44.1" y="227.6">4</text>
<text x="44.1" y="231.1">5</text>
<text x="44.1" y="234.7">6</text>
</g>
</svg>
